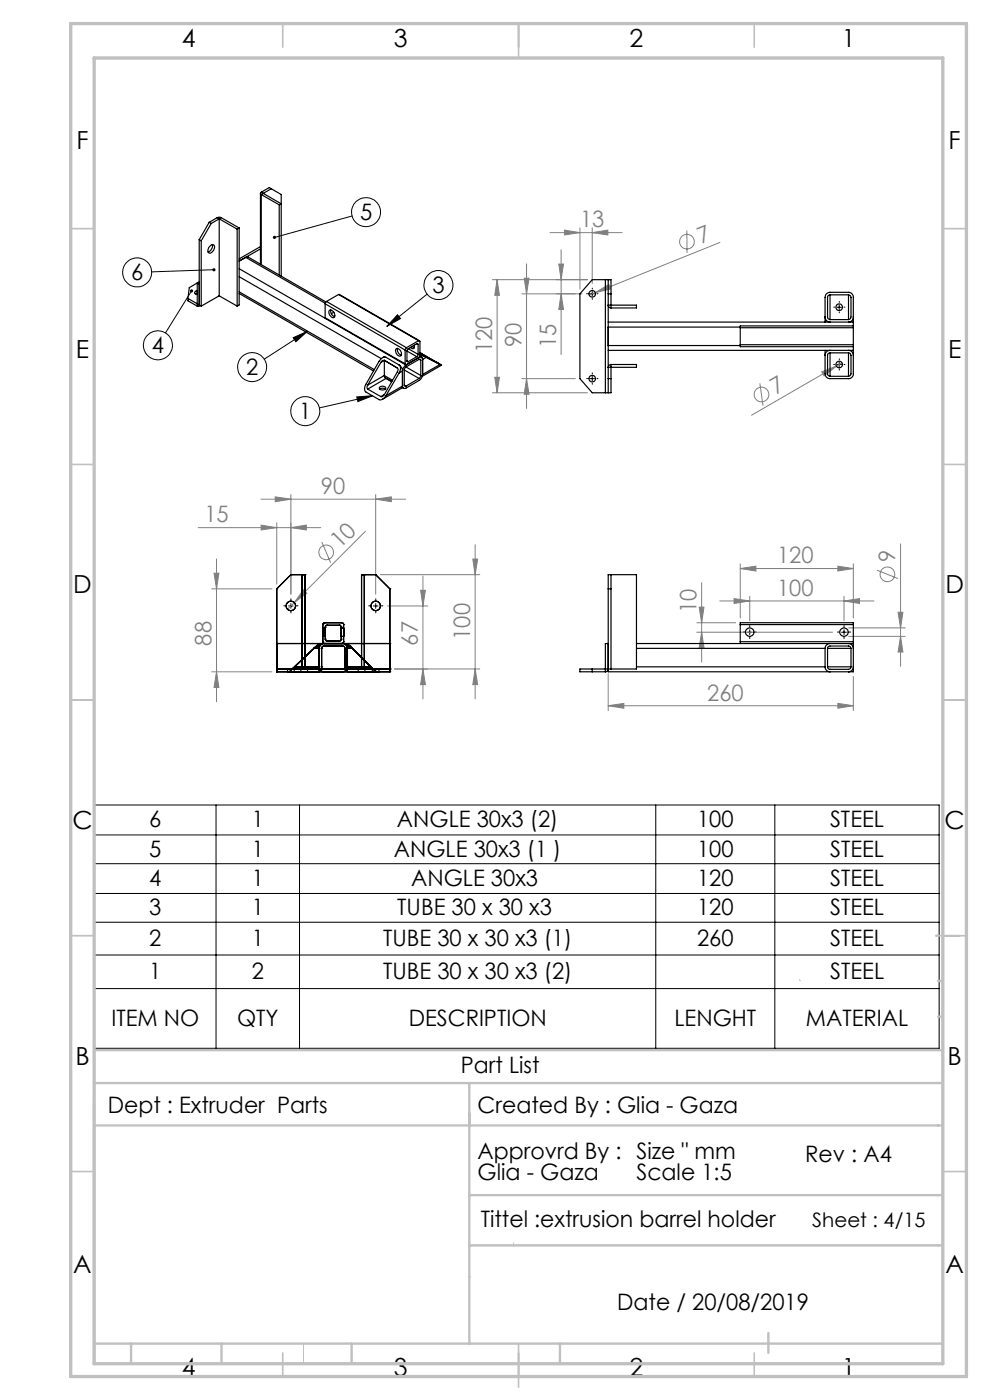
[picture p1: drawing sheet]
<svg xmlns="http://www.w3.org/2000/svg" width="210mm" height="297mm" viewBox="0 0 210 297" stroke-linecap="round" stroke-linejoin="round" font-family="sans-serif">
<g fill="none" stroke="#808080" stroke-width=".21">
<path d="M104.5 59.3h20.1M105.4 59.3v24M105.4 59.3l.5 3.3h-.9zM111.2 59h1l-.5 3.3zM111.7 56v30.7M116.7 49.4h15.3M118.5 56h1l-.5 3.3zM119 53v22.2M119.7 48.8l3.3 .6-3.3 .4zM123 48.3v13M125.6 49.4l3.3-.6v1zM125.6 48.3v11.8"/>
<path d="M145.7 48.9v4.8M152.7 51.4l-26.4 10.7M119 62.3l.5 3.3h-1zM123.4 62.3h-12.7M126.3 62.1l2.9-1.7 .3 .9zM126.3 62.1l-1.3 .5M174.3 78.9l3.1-1.2-2.6 2.1zM177.4 77.7l-18 10.4M178.6 77l-1.2 .7M104.5 83.3h20.1M105 80h.9l-.5 3.3zM110.7 80.3h11.3"/>
<path d="M111.7 80.3l.5 3.3h-1zM161.2 81.3l.7 4.8M42.1 111.9h26M45.9 118.6v30.3M55.4 105.9h30.6M55.4 111.4l3.3 .5-3.3 .5zM58.4 105.4l3.3 .5-3.3 .5zM58.7 110.9v13M61.7 104.9v21.1M61.7 111.9l3.3-.5v1zM68.3 115l1.8 4.4M77.5 112.7l-15.1 15.1"/>
<path d="M79.7 105.9l3.3-.5v1zM79.7 104.9v21.1M100.3 118.6h1l-.5 3.3zM100.8 115.6v32.7M157 119.6v11.5M181 119.6v11.5M191 115.4v26M44.9 124.9h12.8M45.4 121.6h1l-.5 3.3zM62.4 127.8l-1.4 1.5M64.4 125.1l.7 .8-2.7 1.9zM80.7 121.9h21.1"/>
<path d="M82.2 128.5h8.5M89.2 125.2h1l-.5 3.3zM89.7 122.2v26.1M147.8 134.1h28.8M147.8 132.1h8.2M148.3 128.8h1l-.5 3.3zM148.8 134.1l.5 3.3h-1zM148.8 123.6v16.9M152.7 127.5h32.7M155.7 127l3.3 .5-3.3 .5zM157 120.6l3.3-.5v1zM157 120.6h24"/>
<path d="M159 126.5v5.2M177.7 120.1l3.3 .5-3.3 .5zM179 127.5l3.3-.5v1zM179 126.5v5.2M180 133.2h12M180 135h12M186 121l4.5 1.7M190.5 129.9h1l-.5 3.3zM191 135l.5 3.3h-1zM44.9 142.5h12.8M45.9 142.5l.5 3.3h-1zM89.7 141.9l.5 3.3h-1z"/>
<path d="M100.8 141.9l.5 3.3h-1zM101.8 141.9h-18.1M129 149.7l3.3-.5v1zM129 142.9v7.8M129 149.7h52M177.7 149.2l3.3 .5-3.3 .5zM181 143.5v7.2"/>
<circle cx="145.7" cy="51.3" r="1.54"/>
<circle cx="161.5" cy="83.7" r="1.56"/>
<circle cx="69.2" cy="117.2" r="1.56"/>
<circle cx="188.2" cy="121.8" r="1.55"/>
</g>
<g fill="none" stroke="#000" stroke-width=".21">
<path d="M45.4 57.2l-13.2 .5M74.7 45.8l-16.5 4.6M40.6 61.7l-5.5 8.9M62.2 71.6l3-1.3-2.4 2.2zM65.2 70.3l-9.1 5.9M84.3 66.8l.6 .8-2.8 1.6zM90.6 62.4l-8.5 6.8M125.1 62.3h1M125.6 61.8v1M125.6 79.8v1M177.5 65.2h1M177.5 77.3h1"/>
<path d="M178 64.7v1M178 76.8v1M75.7 84.2l3.3-.2-3.1 1.2zM79 84l-11.2 2.5M125.1 80.3h1M61.2 128.5h1M61.7 128.1v.9M79.2 128.5h1M79.7 128.1v.9M158.5 134.1h1M159 133.6v1M178.5 134.1h1"/>
<path d="M179 133.6v1M20 170.8h179.2v51.6h-179.2zM20 177.1h179.2M45.8 170.8v51.6M63.5 170.8v51.6M139.1 170.8v51.6M164.4 170.8v51.6M20 183.2h179.2M20 189.5h179.2M20 195.6h179.2M20 202.6h179.2M20 209.7h179.2"/>
<circle cx="29.1" cy="57.8" r="3.1"/>
<circle cx="77.6" cy="45" r="3.1"/>
<circle cx="33.5" cy="73.2" r="3.1"/>
<circle cx="53.5" cy="77.9" r="3.1"/>
<circle cx="93" cy="60.5" r="3.1"/>
<circle cx="64.8" cy="87.2" r="3.1"/>
</g>
<g fill="none" stroke="#000" stroke-width=".21" stroke-dasharray="15.2 1.3 1.3 1.3">
<path d="M124.6 62.3h-.2M125.6 79.3v-.2M125.6 61.3v-.2M125.6 63.3v.2M126.6 62.3h.2M177 65.2h-.2M177 77.3h-.2M178 64.2v-.2M178 66.2v.2M178 76.3v-.2M178 78.3v.2M179 65.2h.2"/>
<path d="M179 77.3h.2M124.6 80.3h-.2M125.6 81.3v.2M126.6 80.3h.2M60.7 128.5h-.5M61.7 127.5v-.5M61.7 129.5v.5M62.7 128.5h.5M78.7 128.5h-.5M79.7 127.5v-.5M79.7 129.5v.5M80.7 128.5h.5"/>
<path d="M158 134.1h-.4M159 133.1v-.4M159 135.1v.4M160 134.1h.4M178 134.1h-.4M179 133.1v-.4M179 135.1v.4M180 134.1h.4"/>
</g>
<path d="M169.6 207.8l.2 .3M99.6 229.8v23.7M108.9 263.7v.7M64.4 285v4.3" fill="none" stroke="#c0c0c0" stroke-width=".21"/>
<g fill="none" stroke="#c0c0c0" stroke-width=".35">
<path d="M60 5v5M110 5v7.3M160 5v5M15 48.5h5M200 48.5h5M15 98.5h5M200 98.5h5M15 148.5h5M200 148.5h5M15 198.5h5M198.6 198.5h6.4M15 248.5h5"/>
<path d="M200 248.5h5M60 287v5M110 285v9.3M160 287v5"/>
</g>
<g fill="none" stroke="#c0c0c0" stroke-width=".5">
<path d="M198.6 198.5h.4M199 215.7h1M199 208.1h1M20 229.8h180M20 234v55.3M20 238.8h180M20 222.8h180M99.6 229.8v55.2M99.6 253.5h100.4M99.6 264.2h100.4M20 285h180M27.8 285v4.3"/>
<path d="M47 285v4.3M74.6 285v4.3M118.8 285v4.3M163 282.8v4.2"/>
</g>
<path d="M15 5h190v287h-190zM20 12.3h180v277h-180z" fill="none" stroke="#c0c0c0" stroke-width=".7"/>
<path d="M62.2 71.6l3-1.3-2.4 2.2zM84.3 66.8l.6 .8-2.8 1.6zM45.2 57a.34 .34 0 0 0 0 .5 .34 .34 0 0 0 .5-.3h-.3l.3-.1a.32 .32 0 0 0-.5-.1zM58 50.1l-.1 .3h.3h-.3a.35 .35 0 0 0 .5 .3 .35 .35 0 0 0 .1-.6 .35 .35 0 0 0-.5 0zM40.4 61.5a.34 .34 0 0 0 0 .5 .34 .34 0 0 0 .5-.1 .34 .34 0 0 0-.1-.5l-.2 .3 .2-.3zM75.7 84.2l3.3-.2-3.1 1.2z" fill="#000"/>
<g fill="#808080">
<path d="M126.3 62.1l2.9-1.7 .3 .9z"/>
<path d="M174.3 78.9l3.1-1.2-2.6 2.1z"/>
<path d="M64.4 125.1l.7 .8-2.7 1.9z"/>
<path d="M179 127.5l3.3-.5v1zM155.7 127l3.3 .5-3.3 .5zM79.7 105.9l3.3-.5v1zM58.4 105.4l3.3 .5-3.3 .5z"/>
<path d="M157 120.6l3.3-.5v1zM177.7 120.1l3.3 .5-3.3 .5z"/>
<path d="M129 149.7l3.3-.5v1zM177.7 149.2l3.3 .5-3.3 .5z"/>
<path d="M119.7 48.8l3.3 .6-3.3 .4zM125.6 49.4l3.3-.6v1z"/>
<path d="M61.7 111.9l3.3-.5v1zM55.4 111.4l3.3 .5-3.3 .5z"/>
<path d="M105.4 59.3l.5 3.3h-.9zM105 80h.9l-.5 3.3zM118.5 56h1l-.5 3.3zM119 62.3l.5 3.3h-1z"/>
<path d="M148.8 134.1l.5 3.3h-1zM148.3 128.8h1l-.5 3.3zM100.8 141.9l.5 3.3h-1zM100.3 118.6h1l-.5 3.3z"/>
<path d="M111.7 80.3l.5 3.3h-1zM111.2 59h1l-.5 3.3z"/>
<path d="M190.5 129.9h1l-.5 3.3zM191 135l.5 3.3h-1zM89.2 125.2h1l-.5 3.3zM89.7 141.9l.5 3.3h-1z"/>
<path d="M45.4 121.6h1l-.5 3.3zM45.9 142.5l.5 3.3h-1z"/>
</g>
<g fill="none" stroke="#000" stroke-width=".25">
<path d="M42.3 50.8v13.9a.26 .26 0 0 1-.2 .3 .26 .26 0 0 1-.3-.1M42.3 59.8l-2.2 1.2-.2 2.3M42.3 50.8l.4 .3M42.7 51.1v13.8M44.4 47.2l-2.1 3.6M44.4 47.2l.4 .2M44.6 52.2a.53 .53 0 0 1 .7-.2 .53 .53 0 0 1 .1 .8 .92 .92 0 0 1-1.2 .8 1.18 1.18 0 0 1 .4-1.4zM44.8 47.4l-2.1 3.7M45 51.9a1.52 1.52 0 0 1-.9 1.6M46.1 46.2h.8M46.1 46.2l.4 .2M46.1 46.2l-1.7 1"/>
<path d="M46.5 46.4v16.4M46.5 46.4l3.8 2.2M46.9 46.2l-2.1 1.2M46.9 46.2l3.8 2.2M50.3 48.6v16.3M50.7 57l35.4 20.4M50.7 48.4v16.3l-.4 .2M50.7 48.4l-.4 .2M50.7 58.7l30.2 17.4M52.1 54.6l.5-.1 16.5 9.6M52.1 54.6l16.9 9.7M55.2 41v15.1"/>
<path d="M55.2 52.8l-4.5 2.6 1.4-.8M55.2 52.3l-4.5 2.6M55.4 40.8a.26 .26 0 0 0-.2 .2 .26 .26 0 0 0 .2 .3M55.4 40.8l4.3 2.4-.5 .3M55.4 41.3l3.8 2.2M55.4 40.8l1.7-1 2.6 1.5v17.3M55.4 41.3v14.8M57.5 40l-2.1 1.3M59.2 43.5v14.8M128.4 59.3v24M129 59.3v24M39.9 63.3l2.8 1.6"/>
<path d="M39.9 63.3v.5l1.9 1.1M41.8 61.7a.42 .42 0 0 0-.5 .4 .42 .42 0 0 0 .5 .4M41.8 62.2l-.4 .1M42.3 60.3l-.5-.3v4.9M42.4 64.8l-.3 .2M46.5 62.8l-3.8 2.1M46.5 62.8l3.8 2.1M50.7 62.3l28.5 16.4M50.7 61.9l28.7 16.5M69 67.4l.1 .2M69 64.4v3M69 64.4l16.9 9.9"/>
<path d="M69 67.4l16.9 9.8M69.3 64l-.3 .4M69.3 64l16.9 9.8M69.9 65.8a.98 .98 0 0 1 1 .5 .98 .98 0 0 1-.1 1.1 1.1 1.1 0 0 1-.9-1.6zM70.2 65.8a1.26 1.26 0 0 0 .8 1.4M70.8 66.2l-.5 .4M71.8 62.5l17.2 9.8M71.8 62.5l17 9.8M71.8 62.5l-2.5 1.5M80.8 76.9l-2.8 4.8M81.5 76.4l-.5 .1-.2 .4M81.5 76.4l2.8 1.7a.57 .57 0 0 1 0 .8l-2.8 4.8"/>
<path d="M81.5 79.7l.1 .2 .3 .4M81.5 79.7l-3.5 2M81.5 76.4l-.7 .5M81.5 76.4v3.3M81.5 79.7l1.8 1M81.9 75.8a1.3 1.3 0 0 0-1.5 .9l-2.8 4.8a1.25 1.25 0 0 0 0 1.7l2.8 1.6a1.28 1.28 0 0 0 1.5-.9M81.9 75.8l-.4-.1-.4 .2M81.9 75.8l2.8 1.6M84 74.1a.79 .79 0 0 1 1.1 .7 .51 .51 0 0 1-.1 .7 .51 .51 0 0 1-.8-.3l-.2-.5zM84.3 73.9a1.33 1.33 0 0 0 .8 1.4M84.7 77.4a1.37 1.37 0 0 1 0 1.7M84.7 77.4a1.6 1.6 0 0 1 .7 1.3"/>
<path d="M84.7 79.1l-2.8 4.8M85.4 78.7v3.2M85.4 78.7l-.7 .4M85.8 78.5v3.2M85.8 78.5l3.1 1.8M85.9 74.3v2.9M86.1 77.4a1.77 1.77 0 0 0-.7 1.3M86.1 77.9l-.3 .6M86.1 77.9l3.2 1.8M86.2 73.8l-.3 .5M86.3 76.5l.1 .3 .2-.1M86.3 74.5v2"/>
<path d="M86.3 76.5l.3 .2M86.3 74.5l2.1 1.2M86.6 74l-.3 .5M86.6 74l2.1 1.2M87.4 73.5l.5 .3M87.9 73.2a.47 .47 0 0 1-.2 .7 .47 .47 0 0 1-.6-.2M88.4 72.9h.3v.2M88.4 72.9l-1.8 1.1M88.4 75.7l-1.8 1M88.4 72.9l.3 .2M88.7 75.2l-.3 .5M88.7 73.1v2.1"/>
<path d="M88.8 72.3l.3 .1v3.1l-.2 .3-2.7 1.6-.3-.2M88.8 72.3l-2.6 1.5M88.9 75.8h.1M88.9 75.8a.46 .46 0 0 1 .5 0 .46 .46 0 0 1 .2 .4M88.9 76.2h.2l.2 .2M88.9 75.8l-2.8 1.6M88.9 76.2l-2.8 1.7M88.9 76.2l.4 .2M89 75.6l.4 .2M89 75.5l.1 .1M89.1 75.1l.3 .4 .2 .7M89.1 75.1l1.3 .7"/>
<path d="M89.1 74.9h.1M89.1 74.9l1.5 .8M89.1 74.9l.4 .2M89.1 75.1l.2 .1M89.3 79.7l-.1 .2-.3 .4M89.3 76.4v3.3M89.3 75.2l.7 .4M89.5 75.1l.7 .4M89.5 75.1l-.2 .1M89.6 79.4a1.51 1.51 0 0 1-.7 1.3l-2.8 1.6a.47 .47 0 0 1-.5 .1 .47 .47 0 0 1-.2-.5M89.6 76.2v3.2M90 75.6l3 1.5"/>
<path d="M90.2 75.5l3.5 2-.4-.2M90.2 75.5l-.2 .1M90.4 75.8l-.8 .4M90.4 75.8l2.9 1.5M93 77.1l.1 .1zM93.3 77.3l-3.7 2.1M93.7 77.5l-4.1 2.3M129 64.7h6v.6h-5.4a.6 .6 0 0 1-.6-.6zM129 68.3h46M129 74.3h46M129 62.3h.6M129 69.4h28"/>
<path d="M129 73.3h28M129.2 77.5l.4-.2h5.4v.6h-6zM129.6 65.3v-6h-4l-2.6 3v18l2.6 3h4v-6M157 73.1v.5h24M157 69.5v3.6M157 69.5h24M157 73.1h24M175 74.3v5a1.02 1.02 0 0 0 1.1 1h3.9a1.02 1.02 0 0 0 1-1v-5M175 74.3h1.1M175 67.2a1.07 1.07 0 0 0 1.1 1.1M175 68.3v-5.2a1.07 1.07 0 0 1 1.1-1.1h3.9a1.02 1.02 0 0 1 1 1.1v5.2M175 68.3h1.1"/>
<path d="M176.1 74.3a1.09 1.09 0 0 0-1.1 1.1M176.1 74.9a.49 .49 0 0 0-.6 .5v4l.6 .4M176.1 62.5a.54 .54 0 0 0-.6 .6v4.1a.54 .54 0 0 0 .6 .6M176.1 68.3h3.9M176.1 74.3h3.9M176.1 79.8h3.9M176.1 74.9h3.9M176.1 62.5h3.9M176.1 67.8h3.9M176.1 62.5v5.3M176.1 74.9v4.9M180 74.3a1.02 1.02 0 0 1 1 1.1"/>
<path d="M180 74.9h.3l.2 .5v3.9l-.1 .3-.4 .2M180 74.3h1M180 62.5l.4 .3 .1 .3v4.1l-.1 .4-.4 .2M180 68.3h1M180 62.5v5.3M180 74.9v4.9M181 68.3v.8M181 73.6v.7M181 67.2a1.08 1.08 0 0 1-1 1.1M181 69.1h-24v.4M181 69.1v.4M181 73.1v.5"/>
<path d="M181 69.5v3.6M78 81.7l-.1 .4 .1 .4M78 82.5l2.8 1.6M80.5 82.1a.77 .77 0 0 1 1.3 .3 .76 .76 0 0 1-.7 .3 .76 .76 0 0 1-.6-.5zM80.5 82.5a.96 .96 0 0 1 1.2 0M81.5 83.7l-.4 .4h-.3M81.5 83.7l-.7 .4M81.7 80.1l1.4 .8M81.9 80.3l-3.9 2.2M81.9 80.3l1.2 .7M85.3 82.2l.3 .2M85.4 81.9l-.2 .5-4.1 2.3"/>
<path d="M85.4 81.9l-3.5 2M85.8 81.7l.1 .2h.2M85.8 81.7l.3 .2M88.9 80.3l-2.8 1.6M129 80.3h.6M58.7 136.5h24M58.7 124.9v17.6M58.7 124.9h.1M58.7 136.5h.1M61.7 121.9h3M61.7 121.9l-3 3M61.7 121.9h.1"/>
<path d="M64.1 121.9h.6M64.1 121.9v20M64.1 121.9h.1M64.7 121.9v20M64.7 121.9h.1M66.6 137.5h1.1M66.6 137.5l-4.1 4M67.1 137.1l-.5 .4M67.1 137.1h.6M67.1 137.1h.1M67.7 136.5l-1.1 1M67.7 136.5v1"/>
<path d="M67.7 137.1v.4M67.7 137.5v4M67.7 137.1h.1M67.7 136.5h.1M67.7 137.5h.1M68.2 137.5v4M68.2 137.5h.1M68.5 133.2v1.8zM68.5 136.1l.2 .4h.2M68.5 133.2h.5M68.5 135h.5M68.5 132.5v3.6"/>
<path d="M68.5 132.5h.1M68.5 136.1h.1M68.7 136.5a1.09 1.09 0 0 0-1 1M68.7 137.1l-.3 .1-.2 .3M68.7 137.1h3.9M68.7 136.5h.1M68.7 137.1h.1M68.9 132.1l-.2 .1-.2 .3M68.9 132.1h3.6M68.9 132.1h.1M68.9 136.5h.1M69 135.6l.1 .3 .3 .1"/>
<path d="M69 133.2v1.8zM69 133v2.6M69 133h.1M69 135.6h.1M69.4 132.6l-.3 .1-.1 .3M69.4 132.6h2.6M69.4 136h2.6M69.4 132.6h.1M69.4 136h.1M72 132.6l.2 .1 .2 .3M72 132.6h.1M72 136h.1"/>
<path d="M72.4 135.6l-.2 .3-.2 .1M72.4 133.2v1.8zM72.4 133.2h.5M72.4 135h.5M72.4 133v2.6M72.4 135.6h.1M72.4 133h.1M72.5 132.1l.3 .2 .1 .2M72.5 132.1h.1M72.5 136.5h.1M72.6 136.5a1.09 1.09 0 0 1 1.1 1M72.6 137.1a.49 .49 0 0 1 .6 .4"/>
<path d="M72.6 136.5h.1M72.6 137.1h.1M72.9 133.2v1.8zM72.9 136.1l-.1 .2-.3 .2M72.9 132.5v3.6M72.9 136.1h.1M72.9 132.5h.1M73.2 137.5v4M73.2 137.5h.1M73.7 136.5v1M73.7 136.5l1 1M73.7 137.1v.4"/>
<path d="M73.7 137.1h.5M73.7 137.5h1M73.7 137.5v4M73.7 137.1h.1M73.7 136.5h.1M73.7 137.5h.1M74.2 137.1l.5 .4M74.2 137.1h.1M74.7 137.5l4 4M76.7 121.9h.6M76.7 121.9h3M76.7 121.9v20"/>
<path d="M76.7 121.9h.1M77.3 121.9v20M77.3 121.9h.1M79.7 121.9l3 3M79.7 121.9h.1M82.7 124.9v17.6M82.7 124.9h.1M82.7 136.5h.1M129 136.5h-.6v6M129 124.9h.6M129.6 121.9v20M135 136.5h46"/>
<path d="M135 137.5h40M157 132.5v-.4h24v.4M157 136.1v.4M157 132.5h24M157 136.1h24M157 132.5v3.6M175 137.5v4M175.5 137.5a.49 .49 0 0 1 .6-.4h4l.4 .4M175.5 137.5v4M175.5 137.5h5M176.1 136.5a1.09 1.09 0 0 0-1.1 1M180 136.5a1.02 1.02 0 0 1 1 1"/>
<path d="M180.5 137.5v4M181 136.5v1M181 136.1v.4M181 132.5v3.6M181 137.5v4M58.7 141.9v.6M58.7 142.5h24M58.7 141.9h24M58.7 141.9h.1M58.7 142.5h.1M61 141.9h1.4zM61 142.5h1.4z"/>
<path d="M61 141.9v.6M61.4 142.5h.1M61.7 141.9v.6M61.9 142h5.8M61.9 142h.1M62.4 141.9v.6M62.5 141.5l-1.1 1M62.5 141.5l-.6 .5M62.5 141.5h5.2M63.8 142.5h1.4zM63.8 142h1.4zM63.8 142v.5"/>
<path d="M64.1 141.9h.6M64.1 141.9h.1M64.7 141.9h.1M65.2 142v.5M67.7 141.5v1M67.7 141.5v.5M67.7 141.5a1.09 1.09 0 0 0 1 1M67.7 142.5h.1M67.7 142h.1M67.7 141.5h.1M68.2 141.5a.49 .49 0 0 0 .5 .5M68.2 141.5h.1"/>
<path d="M68.7 142h3.9M68.7 142.5h.1M68.7 142h.1M72.6 142.5h.1M72.6 142h.1M73.2 141.5a.49 .49 0 0 1-.6 .5M73.2 141.5h.1M73.7 141.5v1M73.7 141.5v.5M73.7 141.5a1.09 1.09 0 0 1-1.1 1M73.7 142h5.5M73.7 141.5h5"/>
<path d="M73.7 142h.1M73.7 142.5h.1M73.7 141.5h.1M76 142h1.4zM76 142.5h1.4zM76 142v.5M76.7 141.9h.6M76.7 141.9h.1M77.3 141.9h.1M77.4 142v.5M78.7 141.5l1 1M78.7 141.5l.5 .5"/>
<path d="M79 141.9h1.4zM79 142.5h1.4zM79 141.9v.6M79.2 142h.1M79.7 141.9v.6M79.7 142.5h.1M80.4 141.9v.6M82.7 141.9v.6M82.7 141.9h.1M82.7 142.5h.1M125.6 141.9v.6M129 141.9a.6 .6 0 0 1-.6 .6"/>
<path d="M129 141.9v-20h6v20h-12v.6h5.4M135 141.5h40M175 141.5a1.09 1.09 0 0 0 1.1 1M175.5 141.5a.49 .49 0 0 0 .6 .5h4l.3-.3 .1-.2M175.5 141.5h5M181 141.5v1h-52v-.6M181 141.5a1.07 1.07 0 0 1-1 1"/>
<circle cx="125.6" cy="62.3" r=".7"/>
<circle cx="178" cy="77.3" r=".7"/>
<circle cx="178" cy="65.2" r=".69"/>
<circle cx="125.6" cy="80.3" r=".7"/>
<circle cx="61.7" cy="128.5" r=".99"/>
<circle cx="79.7" cy="128.5" r=".99"/>
<circle cx="159" cy="134.1" r=".89"/>
<circle cx="179" cy="134.1" r=".89"/>
</g>
<g font-size="5.3">
<text x="38.5" y="9.9">4</text>
<text x="83.5" y="9.9">3</text>
<text x="133.6" y="9.9">2</text>
<text x="178.6" y="9.9">1</text>
<text x="16.2" y="31.6">F</text>
<text x="201.2" y="31.6">F</text>
<text x="16.1" y="75.9">E</text>
<text x="201.1" y="75.9">E</text>
<text x="15.5" y="125.9">D</text>
<text x="200.5" y="125.9">D</text>
<text x="15.4" y="175.9">C</text>
<text x="200.4" y="175.9">C</text>
<text x="16" y="225.9">B</text>
<text x="201" y="225.9">B</text>
<text x="15.5" y="270.1">A</text>
<text x="200.5" y="270.1">A</text>
<text x="38.5" y="291.9">4</text>
<text x="83.5" y="291.9">3</text>
<text x="133.6" y="291.9">2</text>
<text x="178.6" y="291.9">1</text>
</g>
<g font-size="4.8">
<text x="76.4" y="46.6">5</text>
<text x="27.8" y="59.4">6</text>
<text x="91.7" y="62.1">3</text>
<text x="32.2" y="74.9">4</text>
<text x="52.2" y="79.5">2</text>
<text x="63.5" y="88.8">1</text>
<text x="31.6" y="175.5">6</text>
<text x="53.4" y="175.5">1</text>
<text x="84.2" y="175.5">ANGLE 30x3 (2)</text>
<text x="147.9" y="175.5">100</text>
<text x="176.1" y="175.5">STEEL</text>
<text x="31.6" y="181.8">5</text>
<text x="53.4" y="181.8">1</text>
<text x="83.6" y="181.8">ANGLE 30x3 (1 )</text>
<text x="147.9" y="181.8">100</text>
<text x="176.1" y="181.8">STEEL</text>
<text x="31.6" y="188">4</text>
<text x="53.4" y="188">1</text>
<text x="87.2" y="188">ANGLE 30x3</text>
<text x="147.9" y="188">120</text>
<text x="176.1" y="188">STEEL</text>
<text x="31.6" y="194.2">3</text>
<text x="53.4" y="194.2">1</text>
<text x="84.3" y="194.2">TUBE 30 x 30 x3</text>
<text x="147.9" y="194.2">120</text>
<text x="176.1" y="194.2">STEEL</text>
<text x="31.6" y="200.7">2</text>
<text x="53.4" y="200.7">1</text>
<text x="81.3" y="200.7">TUBE 30 x 30 x3 (1)</text>
<text x="147.9" y="200.7">260</text>
<text x="176.1" y="200.7">STEEL</text>
<text x="31.6" y="207.7">1</text>
<text x="53.4" y="207.7">2</text>
<text x="81.3" y="207.7">TUBE 30 x 30 x3 (2)</text>
<text x="176.1" y="207.7">STEEL</text>
<text x="23.6" y="217.6">ITEM NO</text>
<text x="50.3" y="217.6">QTY</text>
<text x="86.7" y="217.6">DESCRIPTION</text>
<text x="143.1" y="217.6">LENGHT</text>
<text x="171" y="217.6">MATERIAL</text>
<text x="97.8" y="227.5">Part List</text>
<text x="22.8" y="236.1">Dept : Extruder Parts</text>
<text x="101.3" y="236.1">Created By : Glia - Gaza</text>
<text x="101.3" y="245.8">Approvrd By : Size &quot; mm</text>
<text x="101.3" y="250.3">Glia - Gaza</text>
<text x="135" y="250.3">Scale 1:5</text>
<text x="170.8" y="246.5">Rev : A4</text>
<text x="102" y="260.3">Tittel :extrusion barrel holder</text>
<text x="130.9" y="277.8">Date / 20/08/2019</text>
</g>
<g font-size="4.8" fill="#808080">
<text x="123" y="48.2">13</text>
<text x="148.7" y="51.8" transform="rotate(-22 148.7 51.8)">7</text>
<text x="104.4" y="75" transform="rotate(-90 104.4 75)">120</text>
<text x="110.6" y="73.7" transform="rotate(-90 110.6 73.7)">90</text>
<text x="118" y="73.9" transform="rotate(-90 118 73.9)">15</text>
<text x="164.6" y="83.8" transform="rotate(-30 164.6 83.8)">7</text>
<text x="68.1" y="104.8">90</text>
<text x="43.4" y="110.8">15</text>
<text x="72.2" y="116.5" transform="rotate(-45 72.2 116.5)">10</text>
<text x="164.8" y="119.5">120</text>
<text x="189.9" y="119.3" transform="rotate(-90 189.9 119.3)">9</text>
<text x="147.8" y="130.1" transform="rotate(-90 147.8 130.1)">10</text>
<text x="164.8" y="126.4">100</text>
<text x="44.9" y="137" transform="rotate(-90 44.9 137)">88</text>
<text x="88.7" y="137" transform="rotate(-90 88.7 137)">67</text>
<text x="99.7" y="135.7" transform="rotate(-90 99.7 135.7)">100</text>
<text x="150" y="148.6">260</text>
</g>
<text font-size="4.2" x="172.3" y="260.3">Sheet : 4/15</text>
</svg>
